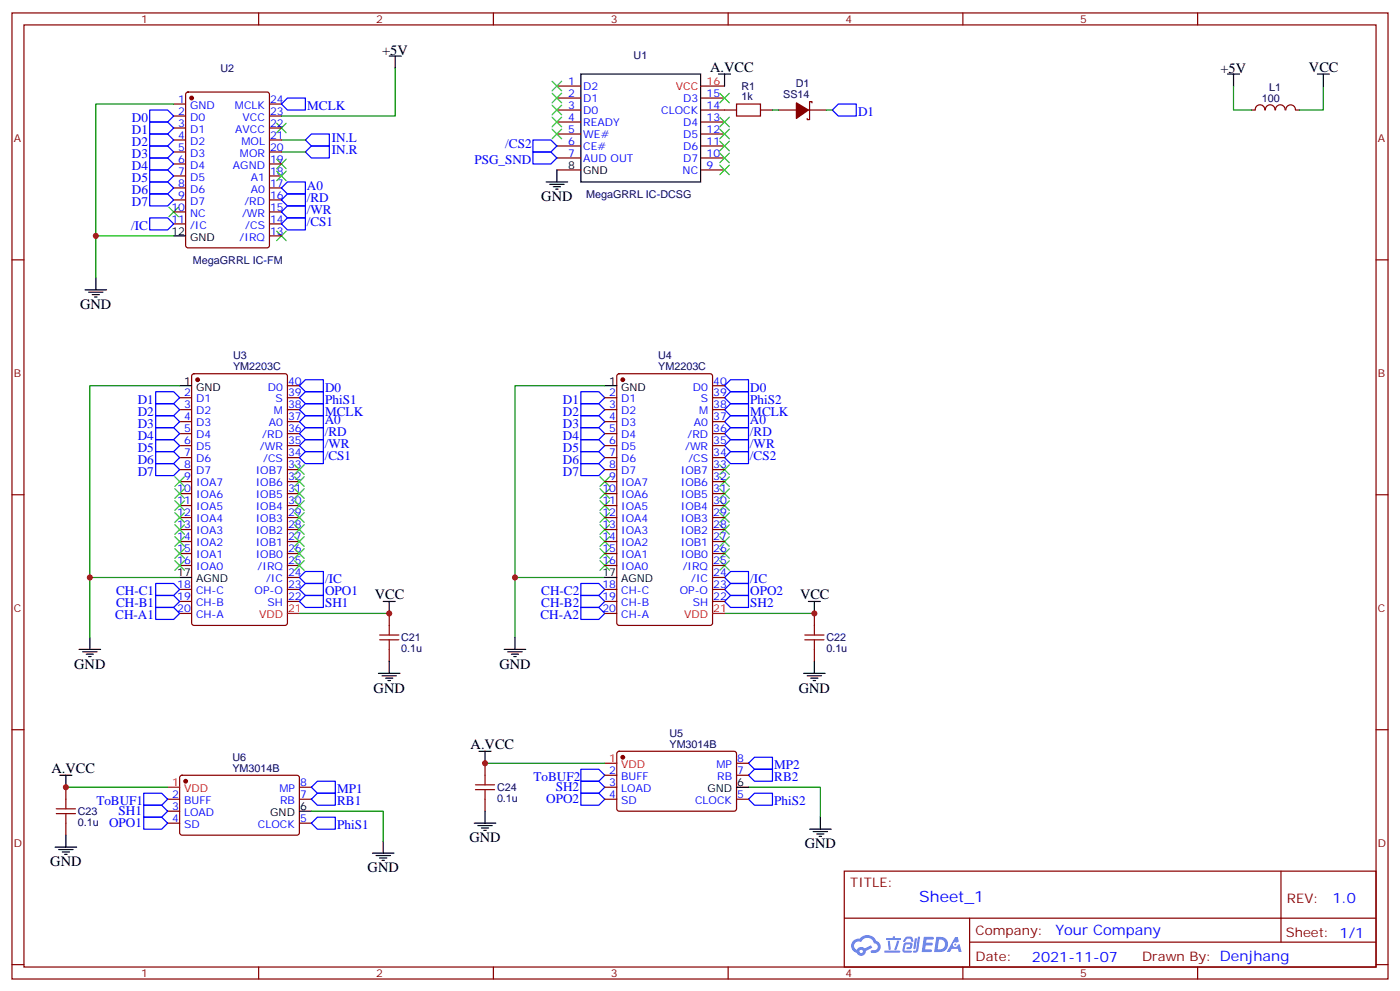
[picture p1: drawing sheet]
<svg xmlns="http://www.w3.org/2000/svg" width="412mm" height="292mm" viewBox="0 0 412 292" stroke-linecap="round" stroke-linejoin="round" font-family="sans-serif">
<g fill="none" stroke="#870000" stroke-width=".35">
<path d="M3.5 3.8h405.4v284.3h-405.4zM7.1 7.3h398.2v277.3h-398.2zM76.2 3.8v3.5M145.3 3.8v3.5M214.5 3.8v3.5M283.6 3.8v3.5M352.8 3.8v3.5M3.5 76.5h3.6M405.3 76.5h3.6M3.5 145.6h3.6M405.3 145.6h3.6M3.5 214.8h3.6"/>
<path d="M405.3 214.8h3.6M248.7 256.4h156.6v28.2h-156.6zM377.3 256.4v20.9M248.7 270.2h156.5M285.6 277.3h119.6M285.6 270.2v14.2M3.5 283.9h3.6M76.2 284.6v3.5M145.3 284.6v3.5M214.5 284.6v3.5M283.6 284.6v3.5M352.8 284.6v3.5"/>
<path d="M405.3 283.9h3.6"/>
</g>
<g fill="#5487ff">
<path d="M272.1 275.7h2.6l.3 .2-.1 .6h-2l-.1 1h1.6l.4 .4-.4 .4h-1.7l-.2 1.1 1.8 .1 .3 .3-.2 .4h-2.9z"/>
<path d="M281.4 275.8h.7l.4 1.3-.7 .3a.74 .74 0 0 0-1.1 .3 .74 .74 0 0 0 .5 1.1 .74 .74 0 0 0 .9-.7l.5-.3 .7 2.4h-.9l-.2-1h-1.9l-.5 1h-.9z"/>
<path d="M269.5 276.2h.6l-.4 2.9a.31 .31 0 0 1-.3 .3 .31 .31 0 0 1-.3-.3z"/>
<path d="M270.4 275.7h.6l-.5 4a.89 .89 0 0 1-.7 .7 .89 .89 0 0 1-.9-.3l1-.5z"/>
<path d="M266.8 275.9l.6-.2 1.2 .1 .5 1.3-.6 .1-.4-.9-1 .1a.95 .95 0 0 1-1 .8l-.1-.2z"/>
<path d="M266.4 277.6l1.8-.2a1.04 1.04 0 0 1 .6 1.1 1.04 1.04 0 0 1-.8 .9h-.7a.29 .29 0 0 1-.3-.4 .29 .29 0 0 1 .3-.2h.7l.2-.8h-1.4l-.4 1.8h1.9a.29 .29 0 0 1 .3 .3 .29 .29 0 0 1-.3 .3h-2l-.4-.3 .2-2.1z"/>
<path d="M260.5 279.8h4.4a.3 .3 0 0 1 .3 .3 .3 .3 0 0 1-.3 .3h-4.3z"/>
<path d="M264.3 276.9h.6l-.5 1.6a1.02 1.02 0 0 1-.7 1.2l-.2-.3z"/>
<path d="M261.5 276.9h.6l.3 2.4-.3 .3-.3-.2z"/>
<path d="M261.1 276.1h1.9l.2-.5h.5l-.1 .5h1.5a.29 .29 0 0 1 .3 .3 .29 .29 0 0 1-.3 .3h-3.9z"/>
<path d="M275.8 275.7l-.6 4.5h1.4a2.27 2.27 0 0 0 2.7-2.3 2.27 2.27 0 0 0-2.7-2.2zM276.6 276.5a1.5 1.5 0 0 1 1.8 1.6 1.5 1.5 0 0 1-1.9 1.3h-.3z"/>
<path d="M251.4 276.9a2.09 2.09 0 0 0 1 3.5 1.37 1.37 0 0 0 1.5 .9 1.37 1.37 0 0 0 1.1-1.4l2-1-.5-.7-1.8 1a1.4 1.4 0 0 0-2.3 .4 1.32 1.32 0 0 1-.6-1.9 1.32 1.32 0 0 1 1.9-.4 2.02 2.02 0 0 1 2-1.3 2.02 2.02 0 0 1 1.8 1.6 1.09 1.09 0 0 1 1.1 1.4 1.09 1.09 0 0 1-1.6 .7 .41 .41 0 0 0-.5 .3 .41 .41 0 0 0 .4 .5 1.89 1.89 0 0 0 2.4-1.2 1.89 1.89 0 0 0-1.2-2.4 2.98 2.98 0 0 0-5-.6l-1 .1zM253.2 280a.52 .52 0 0 1 1 0 .52 .52 0 0 1-1 0z"/>
<circle cx="281.4" cy="278" r=".28"/>
</g>
<g fill="none" stroke="#870000" stroke-width=".35">
<path d="M51.2 30.6h3.5M51.2 34.1h3.5M51.2 37.7h3.5M54.9 27.3l.5-.2h23.3l.6 .4 .1 44.7-.5 .7-23.5 .1-.7-.5v-44.7zM79.4 30.6h3.5M79.4 34.1h3.5M79.4 37.7h3.5M164 25.3h7.1M164 28.9h7.1M164 32.4h7.1M164 35.9h7.1M164 39.4h7.1"/>
<path d="M206.4 25.3h7M206.4 28.9h7M206.4 32.4h10.6M206.4 35.9h7M206.4 39.4h7M224 32.4h3.5M229.3 32.4h5.3M238.1 32.4h5.3M239.2 30.3v-.4h-.7v5.3h-.7v-.3M368.7 32.4h1M369.8 32.4a1.41 1.41 0 0 1 1.4-1.6 1.41 1.41 0 0 1 1.4 1.6M372.7 32.4a1.41 1.41 0 0 1 1.4-1.6 1.41 1.41 0 0 1 1.5 1.6"/>
<path d="M375.7 32.4a1.41 1.41 0 0 1 1.4-1.6 1.41 1.41 0 0 1 1.4 1.6M378.8 32.4a1.41 1.41 0 0 1 1.4-1.5 1.41 1.41 0 0 1 1.4 1.5M381.7 32.4h1.1M51.2 41.2h3.5M51.2 44.7h3.5M51.2 48.3h3.5M51.2 51.8h3.5M51.2 55.3h3.5M51.2 58.8h3.5M79.4 41.2h3.5M79.4 44.7h3.5M79.4 48.3h3.5"/>
<path d="M79.4 51.8h3.5M79.4 55.3h3.5M79.4 58.8h3.5M164 43h7.1M164 46.5h7.1M164 50h7.1M206.4 43h7M206.4 46.5h7M206.4 50h7M51.2 62.4h3.5M51.2 65.9h3.5M79.4 62.4h3.5"/>
<path d="M79.4 65.9h3.5M79.4 69.4h3.5M52.9 117.1h3.5M56.7 110.2l.4-.2h26.9l.6 .4 .1 73-.5 .6-27.1 .1-.6-.5-.1-72.9zM84.7 117.1h3.5M84.7 113.5h3.5M178.2 117.1h3.5M181.9 110.2l.5-.2h26.8l.6 .4 .1 73-.5 .6-27 .1-.7-.5v-72.9zM209.9 117.1h3.5M209.9 113.5h3.5M52.9 120.6h3.5M52.9 124.1h3.5"/>
<path d="M52.9 127.6h3.5M52.9 131.2h3.5M52.9 134.7h3.5M52.9 138.2h3.5M84.7 120.6h3.5M84.7 124.1h3.5M84.7 127.6h3.5M84.7 131.2h3.5M84.7 134.7h3.5M84.7 138.2h3.5M178.2 120.6h3.5M178.2 124.1h3.5"/>
<path d="M178.2 127.6h3.5M178.2 131.2h3.5M178.2 134.7h3.5M178.2 138.2h3.5M209.9 120.6h3.5M209.9 124.1h3.5M209.9 127.6h3.5M209.9 131.2h3.5M209.9 134.7h3.5M209.9 138.2h3.5M52.9 141.7h3.5M52.9 145.3h3.5"/>
<path d="M52.9 148.8h3.5M52.9 152.3h3.5M52.9 155.9h3.5M52.9 159.4h3.5M84.7 141.7h3.5M84.7 145.3h3.5M84.7 148.8h3.5M84.7 152.3h3.5M84.7 155.9h3.5M84.7 159.4h3.5M178.2 141.7h3.5M178.2 145.3h3.5"/>
<path d="M178.2 148.8h3.5M178.2 152.3h3.5M178.2 155.9h3.5M178.2 159.4h3.5M209.9 141.7h3.5M209.9 145.3h3.5M209.9 148.8h3.5M209.9 152.3h3.5M209.9 155.9h3.5M209.9 159.4h3.5M52.9 162.9h3.5M52.9 166.4h3.5"/>
<path d="M52.9 173.5h3.5M52.9 177h3.5M84.7 162.9h3.5M84.7 166.4h3.5M84.7 173.5h3.5M84.7 177h3.5M84.7 170h3.5M178.2 162.9h3.5M178.2 166.4h3.5M178.2 173.5h3.5M178.2 177h3.5M209.9 162.9h3.5"/>
<path d="M209.9 166.4h3.5M209.9 173.5h3.5M209.9 177h3.5M209.9 170h3.5M52.9 180.6h3.5M114.7 180.6v3.5M114.7 191.1v3.6M178.2 180.6h3.5M239.9 180.6v3.5M239.9 191.1v3.6M19.4 231.7v3.5M49.4 235.2h3.5"/>
<path d="M49.4 238.8h3.5M53.2 228.4l.4-.2h34.2l.4 .7-.1 16.5-.6 .4-34.2-.1-.4-.6v-16.2zM88.2 235.2h3.5M88.2 231.7h3.5M142.9 224.6v3.6M142.9 235.2v3.6M178.2 235.2h3.5M178.2 231.7h3.5M178.2 228.2h3.5M181.9 221.3l.5-.2 34.1 .1 .5 .6-.1 16.5-.6 .5-34.2-.1-.4-.6v-16.3zM217 235.2h3.5M217 228.2h3.5"/>
<path d="M217 224.6h3.5M19.4 242.3v3.5M49.4 242.3h3.5M88.2 242.3h3.5"/>
</g>
<g fill="#870000" stroke="#870000" stroke-width=".35">
<path d="M234.6 30.3l3.5 2.1-3.5 2.5z"/>
<circle cx="58.2" cy="111.8" r=".53"/>
<circle cx="56.4" cy="28.9" r=".53"/>
<circle cx="54.7" cy="229.9" r=".53"/>
<circle cx="183.4" cy="222.9" r=".53"/>
<circle cx="183.4" cy="111.8" r=".53"/>
</g>
<g fill="none" stroke="#000" stroke-width=".35">
<path d="M114.7 16.5h3.5M116.4 16.5v3.5M171.1 21.8h35.3v31.8h-35.3zM211.7 21.8h3.5M213.4 21.8v3.5M361.6 21.8h3.5M363.4 21.8v3.5M388.1 21.8h3.5M389.8 21.8v3.5M160.9 53.6h6.3M161.9 54.3h4.3M163 55h2.1"/>
<path d="M163.7 55.7h.7M164 50v3.6M51.2 69.4h3.5M25 85.3h6.4M26.1 86h4.2M27.2 86.7h2.1M27.9 87.4h.7M28.2 81.8v3.5M52.9 113.5h3.5M178.2 113.5h3.5M52.9 170h3.5M112.9 177h3.5"/>
<path d="M114.7 177v3.6M178.2 170h3.5M238.1 177h3.6M239.9 177v3.6M23.3 191.1h6.3M24.3 191.8h4.3M25.4 192.5h2.1M26.1 193.3h.7M26.5 187.6v3.5M111.5 198.2h6.3M112.5 198.9h4.3M113.6 199.6h2.1"/>
<path d="M114.7 194.7v3.5M148.5 191.1h6.4M149.6 191.8h4.2M150.6 192.5h2.2M151.3 193.3h.7M151.7 187.6v3.5M236.7 198.2h6.4M237.8 198.9h4.2M238.8 199.6h2.1M239.9 194.7v3.5M114.3 200.3h.7M239.5 200.3h.7"/>
<path d="M17.6 228.2h3.6M19.4 228.2v3.5M88.2 238.8h3.5M141.1 221.1h3.5M142.9 221.1v3.5M142.9 238.8v3.5M217 231.7h3.5M16.2 249.3h6.4M17.3 250h4.2M18.3 250.8h2.2M19 251.5h.8M19.4 245.8v3.5"/>
<path d="M109.7 251.1h6.4M110.8 251.8h4.2M111.8 252.5h2.1M112.5 253.2h.7M112.9 247.6v3.5M139.7 242.3h6.3M140.8 243h4.2M141.8 243.7h2.1M142.5 244.4h.7M238.5 244.1h6.3M239.5 244.8h4.3M240.6 245.5h2.1"/>
<path d="M241.3 246.2h.7M241.7 240.5v3.6"/>
</g>
<path d="M84.7 180.6h3.5M209.9 180.6h3.5M49.4 231.7h3.5M178.2 224.6h3.5" fill="none" stroke="#f00" stroke-width=".35"/>
<g fill="none" stroke="#3c3" stroke-width=".35">
<path d="M81.5 36.3l2.8 2.8M84.3 36.3l-2.8 2.8M162.6 23.9l2.9 2.8M162.6 27.4l2.9 2.9M162.6 31l2.9 2.8M162.6 34.5l2.9 2.8M162.6 38l2.9 2.9M165.5 23.9l-2.9 2.8M165.5 27.4l-2.9 2.9M165.5 31l-2.9 2.8M165.5 34.5l-2.9 2.8M165.5 38l-2.9 2.9"/>
<path d="M212 27.4l2.8 2.9M212 34.5l2.8 2.8M212 38l2.8 2.9M214.8 27.4l-2.8 2.9M214.8 34.5l-2.8 2.8M214.8 38l-2.8 2.9M81.5 46.8l2.8 2.9M81.5 50.4l2.8 2.8M84.3 46.8l-2.8 2.9M84.3 50.4l-2.8 2.8M212 41.6l2.8 2.8M212 45.1l2.8 2.8"/>
<path d="M212 48.6l2.8 2.8M214.8 41.6l-2.8 2.8M214.8 45.1l-2.8 2.8M214.8 48.6l-2.8 2.8M49.7 61l2.9 2.8M52.6 61l-2.9 2.8M81.5 68l2.8 2.8M84.3 68l-2.8 2.8M86.8 136.8l2.8 2.8M89.6 136.8l-2.8 2.8M212 136.8l2.8 2.8M214.8 136.8l-2.8 2.8"/>
<path d="M51.5 140.3l2.8 2.9M51.5 143.9l2.8 2.8M51.5 147.4l2.8 2.8M51.5 150.9l2.8 2.8M51.5 154.4l2.8 2.9M51.5 158l2.8 2.8M54.3 140.3l-2.8 2.9M54.3 143.9l-2.8 2.8M54.3 147.4l-2.8 2.8M54.3 150.9l-2.8 2.8M54.3 154.4l-2.8 2.9M54.3 158l-2.8 2.8"/>
<path d="M86.8 158l2.8 2.8M86.8 154.4l2.8 2.9M86.8 150.9l2.8 2.8M86.8 147.4l2.8 2.8M86.8 143.9l2.8 2.8M86.8 140.3l2.8 2.9M89.6 158l-2.8 2.8M89.6 154.4l-2.8 2.9M89.6 150.9l-2.8 2.8M89.6 147.4l-2.8 2.8M89.6 143.9l-2.8 2.8M89.6 140.3l-2.8 2.9"/>
<path d="M176.7 158l2.9 2.8M176.7 154.4l2.9 2.9M176.7 150.9l2.9 2.8M176.7 147.4l2.9 2.8M176.7 143.9l2.9 2.8M176.7 140.3l2.9 2.9M179.6 158l-2.9 2.8M179.6 154.4l-2.9 2.9M179.6 150.9l-2.9 2.8M179.6 147.4l-2.9 2.8M179.6 143.9l-2.9 2.8M179.6 140.3l-2.9 2.9"/>
<path d="M212 140.3l2.8 2.9M212 143.9l2.8 2.8M212 147.4l2.8 2.8M212 150.9l2.8 2.8M212 154.4l2.8 2.9M212 158l2.8 2.8M214.8 140.3l-2.8 2.9M214.8 143.9l-2.8 2.8M214.8 147.4l-2.8 2.8M214.8 150.9l-2.8 2.8M214.8 154.4l-2.8 2.9M214.8 158l-2.8 2.8"/>
<path d="M51.5 161.5l2.8 2.8M51.5 165l2.8 2.9M54.3 161.5l-2.8 2.8M54.3 165l-2.8 2.9M86.8 165l2.8 2.9M86.8 161.5l2.8 2.8M89.6 165l-2.8 2.9M89.6 161.5l-2.8 2.8M176.7 165l2.9 2.9M176.7 161.5l2.9 2.8M179.6 165l-2.9 2.9M179.6 161.5l-2.9 2.8"/>
<path d="M212 161.5l2.8 2.8M212 165l2.8 2.9M214.8 161.5l-2.8 2.8M214.8 165l-2.8 2.9"/>
</g>
<g fill="none" stroke="#a10000" stroke-width=".35">
<path d="M217 30.6h7v3.5h-7zM111.8 188.3h5.7M111.8 186.9h5.7M114.7 184.1v2.8M114.7 188.3v2.8M237.1 188.3h5.6M237.1 186.9h5.6M239.9 184.1v2.8M239.9 188.3v2.8M16.6 239.5h5.6M16.6 238.1h5.6M19.4 235.2v2.9"/>
<path d="M19.4 239.5v2.8M140.1 232.4h5.6M140.1 231h5.6M142.9 228.2v2.8M142.9 232.4v2.8"/>
</g>
<g fill="none" stroke="#008700" stroke-width=".35">
<path d="M51.2 30.6h-23v38.8M116.4 20v14.1h-33.5M227.5 32.4h1.8M243.4 32.4h1.8M363.4 25.3v7.1h5.3M389.8 25.3v7.1h-7M82.9 44.7h7.1M82.9 41.2h7.1M51.2 69.4h-23v12.4M52.9 113.5h-26.4v56.5M178.2 113.5h-26.5v56.5M52.9 170h-26.4v17.6"/>
<path d="M178.2 170h-26.5v17.6M88.2 180.6h26.5M213.4 180.6h26.5M19.4 231.7h30M91.7 238.8h21.2v8.8M142.9 224.6h35.3M220.5 231.7h21.2v8.8"/>
</g>
<g fill="none" stroke="#00f" stroke-width=".35">
<path d="M44.1 32.4h5.3l1.8 1.7-1.8 1.8h-5.3zM44.1 35.9h5.3l1.8 1.8-1.8 1.7h-5.3zM44.1 39.4h5.3l1.8 1.8-1.8 1.8h-5.3zM82.9 30.6l1.8-1.7h5.3v3.5h-5.3zM246.9 30.6h5.3v3.5h-5.3l-1.7-1.7zM44.1 43h5.3l1.8 1.7-1.8 1.8h-5.3zM44.1 46.5h5.3l1.8 1.8-1.8 1.7h-5.3zM44.1 50h5.3l1.8 1.8-1.8 1.8h-5.3zM44.1 53.6h5.3l1.8 1.7-1.8 1.8h-5.3zM44.1 57.1h5.3l1.8 1.7-1.8 1.8h-5.3zM82.9 55.3l1.8-1.7h5.3v3.5h-5.3zM82.9 58.8l1.8-1.7h5.3v3.5h-5.3z"/>
<path d="M90 41.2l1.7-1.8h5.3v3.6h-5.3zM90 44.7l1.7-1.7h5.3v3.5h-5.3zM157 41.2h5.3l1.7 1.8-1.7 1.7h-5.3zM157 44.7h5.3l1.7 1.8-1.7 1.8h-5.3zM44.1 64.1h5.3l1.8 1.8-1.8 1.8h-5.3zM82.9 62.4l1.8-1.8h5.3v3.5h-5.3zM82.9 65.9l1.8-1.8h5.3v3.6h-5.3zM45.9 115.3h5.3l1.7 1.8-1.7 1.7h-5.3zM45.9 118.8h5.3l1.7 1.8-1.7 1.7h-5.3zM90 111.8h5.2v3.5h-5.2l-1.8-1.8zM90 115.3h5.2v3.5h-5.2l-1.8-1.7zM90 118.8h5.2v3.5h-5.2l-1.8-1.7z"/>
<path d="M171.1 118.8h5.3l1.8 1.8-1.8 1.7h-5.3zM171.1 115.3h5.3l1.8 1.8-1.8 1.7h-5.3zM215.2 118.8h5.3v3.5h-5.3l-1.8-1.7zM215.2 115.3h5.3v3.5h-5.3l-1.8-1.7zM215.2 111.8h5.3v3.5h-5.3l-1.8-1.8zM45.9 122.3h5.3l1.7 1.8-1.7 1.8h-5.3zM45.9 125.9h5.3l1.7 1.7-1.7 1.8h-5.3zM45.9 129.4h5.3l1.7 1.8-1.7 1.7h-5.3zM45.9 132.9h5.3l1.7 1.8-1.7 1.8h-5.3zM45.9 136.5h5.3l1.7 1.7-1.7 1.8h-5.3zM88.2 124.1l1.8-1.8h5.2v3.6h-5.2zM88.2 127.6l1.8-1.7h5.2v3.5h-5.2z"/>
<path d="M88.2 131.2l1.8-1.8h5.2v3.5h-5.2zM88.2 134.7l1.8-1.8h5.2v3.6h-5.2zM171.1 136.5h5.3l1.8 1.7-1.8 1.8h-5.3zM171.1 132.9h5.3l1.8 1.8-1.8 1.8h-5.3zM171.1 129.4h5.3l1.8 1.8-1.8 1.7h-5.3zM171.1 125.9h5.3l1.8 1.7-1.8 1.8h-5.3zM171.1 122.3h5.3l1.8 1.8-1.8 1.8h-5.3zM213.4 134.7l1.8-1.8h5.3v3.6h-5.3zM213.4 131.2l1.8-1.8h5.3v3.5h-5.3zM213.4 127.6l1.8-1.7h5.3v3.5h-5.3zM213.4 124.1l1.8-1.8h5.3v3.6h-5.3zM45.9 171.7h5.3l1.7 1.8-1.7 1.8h-5.3z"/>
<path d="M45.9 175.3h5.3l1.7 1.7-1.7 1.8h-5.3zM45.9 178.8h5.3l1.7 1.8-1.7 1.7h-5.3zM90 168.2h5.2v3.5h-5.2l-1.8-1.7zM90 171.7h5.2v3.6h-5.2l-1.8-1.8zM90 175.3h5.2v3.5h-5.2l-1.8-1.8zM171.1 178.8h5.3l1.8 1.8-1.8 1.7h-5.3zM171.1 175.3h5.3l1.8 1.7-1.8 1.8h-5.3zM171.1 171.7h5.3l1.8 1.8-1.8 1.8h-5.3zM215.2 175.3h5.3v3.5h-5.3l-1.8-1.8zM215.2 171.7h5.3v3.6h-5.3l-1.8-1.8zM215.2 168.2h5.3v3.5h-5.3l-1.8-1.7zM42.3 233.5h5.3l1.8 1.7-1.8 1.8h-5.3z"/>
<path d="M42.3 237h5.3l1.8 1.8-1.8 1.7h-5.3zM93.5 233.5h5.3v3.5h-5.3l-1.8-1.8zM93.5 229.9h5.3v3.6h-5.3l-1.8-1.8zM171.1 229.9h5.3l1.8 1.8-1.8 1.8h-5.3zM171.1 233.5h5.3l1.8 1.7-1.8 1.8h-5.3zM171.1 226.4h5.3l1.8 1.8-1.8 1.7h-5.3zM220.5 235.2l1.7-1.7h5.3v3.5h-5.3zM222.2 222.9h5.3v3.5h-5.3l-1.7-1.8zM222.2 226.4h5.3v3.5h-5.3l-1.7-1.7zM42.3 240.5h5.3l1.8 1.8-1.8 1.8h-5.3zM93.5 240.5h5.3v3.6h-5.3l-1.8-1.8z"/>
</g>
<g fill="#c00">
<circle cx="28.2" cy="69.4" r=".88"/>
<circle cx="26.5" cy="170" r=".88"/>
<circle cx="151.7" cy="170" r=".88"/>
<circle cx="114.7" cy="180.6" r=".88"/>
<circle cx="239.9" cy="180.6" r=".88"/>
<circle cx="19.4" cy="231.7" r=".88"/>
<circle cx="142.9" cy="224.6" r=".88"/>
</g>
<text font-size="4.6" fill="#00f" x="270.8" y="265.4">Sheet_1</text>
<g font-size="4.2">
<text x="112.6" y="16.2">+5V</text>
<text x="209.2" y="21.1">A.VCC</text>
<text x="359.5" y="21.4">+5V</text>
<text x="385.6" y="21.1">VCC</text>
<text x="159.5" y="59.2">GND</text>
<text x="23.6" y="90.9">GND</text>
<text x="110.4" y="176.3">VCC</text>
<text x="235.7" y="176.3">VCC</text>
<text x="21.9" y="196.8">GND</text>
<text x="147.1" y="196.8">GND</text>
<text x="110.1" y="203.8">GND</text>
<text x="235.3" y="203.8">GND</text>
<text x="138.6" y="220.4">A.VCC</text>
<text x="15.2" y="227.5">A.VCC</text>
<text x="138.3" y="247.9">GND</text>
<text x="237.1" y="249.7">GND</text>
<text x="14.8" y="255">GND</text>
<text x="108.3" y="256.8">GND</text>
</g>
<g font-size="4.2" fill="#00f">
<text x="392.5" y="265.7">1.0</text>
<text x="310.9" y="275.2">Your Company</text>
<text x="304" y="283">2021-11-07</text>
</g>
<g font-size="3.9" fill="#00f">
<text x="38.8" y="35.9">D0</text>
<text x="90.5" y="32.4">MCLK</text>
<text x="252.8" y="34.1">D1</text>
<text x="38.8" y="39.4">D1</text>
<text x="97.7" y="41.9">IN.L</text>
<text x="38.8" y="43">D2</text>
<text x="38.8" y="46.5">D3</text>
<text x="97.7" y="45.4">IN.R</text>
<text x="148.8" y="43.7">/CS2</text>
<text x="38.8" y="50">D4</text>
<text x="38.8" y="53.6">D5</text>
<text x="139.7" y="48.3">PSG_SND</text>
<text x="38.8" y="57.1">D6</text>
<text x="90.4" y="56">A0</text>
<text x="90.4" y="59.5">/RD</text>
<text x="38.8" y="60.6">D7</text>
<text x="90.4" y="63.1">/WR</text>
<text x="38.6" y="67.7">/IC</text>
<text x="90.4" y="66.6">/CS1</text>
<text x="40.6" y="118.8">D1</text>
<text x="95.8" y="115.3">D0</text>
<text x="95.8" y="118.8">PhiS1</text>
<text x="165.8" y="118.8">D1</text>
<text x="221" y="118.8">PhiS2</text>
<text x="221" y="115.3">D0</text>
<text x="40.6" y="122.3">D2</text>
<text x="40.6" y="125.9">D3</text>
<text x="95.7" y="124.8">A0</text>
<text x="95.8" y="122.3">MCLK</text>
<text x="165.8" y="125.9">D3</text>
<text x="165.8" y="122.3">D2</text>
<text x="220.9" y="124.8">A0</text>
<text x="221" y="122.3">MCLK</text>
<text x="40.6" y="129.4">D4</text>
<text x="95.7" y="128.3">/RD</text>
<text x="95.7" y="131.9">/WR</text>
<text x="165.8" y="129.4">D4</text>
<text x="220.9" y="131.9">/WR</text>
<text x="220.9" y="128.3">/RD</text>
<text x="40.6" y="132.9">D5</text>
<text x="40.6" y="136.5">D6</text>
<text x="95.7" y="135.4">/CS1</text>
<text x="165.8" y="136.5">D6</text>
<text x="165.8" y="132.9">D5</text>
<text x="220.9" y="135.4">/CS2</text>
<text x="40.6" y="140">D7</text>
<text x="165.8" y="140">D7</text>
<text x="95.8" y="171.7">/IC</text>
<text x="221" y="171.7">/IC</text>
<text x="34.2" y="175.3">CH-C1</text>
<text x="34.2" y="178.8">CH-B1</text>
<text x="95.8" y="175.3">OPO1</text>
<text x="95.8" y="178.8">SH1</text>
<text x="159.4" y="178.8">CH-B2</text>
<text x="159.4" y="175.3">CH-C2</text>
<text x="221" y="178.8">SH2</text>
<text x="221" y="175.3">OPO2</text>
<text x="34" y="182.3">CH-A1</text>
<text x="159.2" y="182.3">CH-A2</text>
<text x="228.1" y="226.4">MP2</text>
<text x="99.3" y="233.5">MP1</text>
<text x="157.1" y="229.9">ToBUF2</text>
<text x="163.7" y="232.8">SH2</text>
<text x="228.1" y="229.9">RB2</text>
<text x="28.4" y="237">ToBUF1</text>
<text x="34.9" y="239.8">SH1</text>
<text x="99.3" y="237">RB1</text>
<text x="160.9" y="236.3">OPO2</text>
<text x="228.1" y="237">PhiS2</text>
<text x="32.1" y="243.3">OPO1</text>
<text x="99.3" y="244.1">PhiS1</text>
</g>
<g font-size="3.9" fill="#800">
<text x="250.5" y="261">TITLE:</text>
<text x="379.1" y="265.7">REV:</text>
<text x="287.4" y="275.2">Company:</text>
<text x="378.7" y="275.8">Sheet: 1/1</text>
<text x="287.4" y="282.9">Date:</text>
<text x="336.4" y="282.9">Drawn By: Denjhang</text>
</g>
<g font-size="3.2" fill="#800">
<text x="41.6" y="6.8">1</text>
<text x="110.8" y="6.8">2</text>
<text x="179.9" y="6.8">3</text>
<text x="249.1" y="6.8">4</text>
<text x="318.2" y="6.8">5</text>
<text x="4.1" y="41.9">A</text>
<text x="405.9" y="41.9">A</text>
<text x="4.1" y="111.1">B</text>
<text x="405.9" y="111.1">B</text>
<text x="4.1" y="180.2">C</text>
<text x="405.9" y="180.2">C</text>
<text x="4.1" y="249.3">D</text>
<text x="405.9" y="249.3">D</text>
<text x="41.6" y="287.6">1</text>
<text x="110.8" y="287.6">2</text>
<text x="179.9" y="287.6">3</text>
<text x="249.1" y="287.6">4</text>
<text x="318.2" y="287.6">5</text>
</g>
<g font-size="3.2" fill="#000080">
<text x="186.6" y="17.4">U1</text>
<text x="64.9" y="21.2">U2</text>
<text x="218.4" y="29.6">1k</text>
<text x="218.4" y="26.4">R1</text>
<text x="230.7" y="28.9">SS14</text>
<text x="234.4" y="25.6">D1</text>
<text x="373.9" y="26.8">L1</text>
<text x="371.7" y="30">100</text>
<text x="172.6" y="58.2">MegaGRRL IC-DCSG</text>
<text x="56.8" y="77.6">MegaGRRL IC-FM</text>
<text x="68.7" y="105.7">U3</text>
<text x="193.9" y="105.7">U4</text>
<text x="68.6" y="108.8">YM2203C</text>
<text x="193.9" y="108.8">YM2203C</text>
<text x="118.2" y="191.9">0.1u</text>
<text x="118.2" y="188.8">C21</text>
<text x="243.4" y="191.9">0.1u</text>
<text x="243.4" y="188.8">C22</text>
<text x="197.2" y="220.1">YM3014B</text>
<text x="197.2" y="216.9">U5</text>
<text x="68.4" y="227.1">YM3014B</text>
<text x="68.5" y="223.9">U6</text>
<text x="146.4" y="232.9">C24</text>
<text x="22.9" y="239.9">C23</text>
<text x="146.4" y="236">0.1u</text>
<text x="22.9" y="243.1">0.1u</text>
</g>
<g font-size="3.2" fill="#00f">
<text x="167.3" y="25">1</text>
<text x="167.3" y="28.5">2</text>
<text x="171.8" y="26.4">D2</text>
<text x="171.8" y="29.9">D1</text>
<text x="201.2" y="29.9">D3</text>
<text x="208.1" y="28.5">15</text>
<text x="52.5" y="30.3">1</text>
<text x="52.5" y="33.8">2</text>
<text x="56" y="32">GND</text>
<text x="56" y="35.6">D0</text>
<text x="69.2" y="32">MCLK</text>
<text x="71.5" y="35.6">VCC</text>
<text x="79.6" y="33.8">23</text>
<text x="79.6" y="30.3">24</text>
<text x="167.3" y="32">3</text>
<text x="167.3" y="35.6">4</text>
<text x="171.8" y="33.4">D0</text>
<text x="194.8" y="33.4">CLOCK</text>
<text x="208.1" y="35.6">13</text>
<text x="208.1" y="32">14</text>
<text x="52.5" y="37.3">3</text>
<text x="52.5" y="40.9">4</text>
<text x="56" y="39.1">D1</text>
<text x="69.3" y="39.1">AVCC</text>
<text x="79.6" y="40.9">21</text>
<text x="79.6" y="37.3">22</text>
<text x="167.3" y="39.1">5</text>
<text x="171.8" y="37">READY</text>
<text x="171.8" y="40.5">WE#</text>
<text x="201.2" y="40.5">D5</text>
<text x="201.2" y="37">D4</text>
<text x="208.1" y="39.1">12</text>
<text x="52.5" y="44.4">5</text>
<text x="52.5" y="47.9">6</text>
<text x="56" y="42.6">D2</text>
<text x="56" y="46.1">D3</text>
<text x="70.7" y="46.1">MOR</text>
<text x="71.1" y="42.6">MOL</text>
<text x="79.6" y="47.9">19</text>
<text x="79.6" y="44.4">20</text>
<text x="167.3" y="42.6">6</text>
<text x="167.3" y="46.1">7</text>
<text x="171.8" y="44">CE#</text>
<text x="171.8" y="47.6">AUD OUT</text>
<text x="201.2" y="47.6">D7</text>
<text x="201.2" y="44">D6</text>
<text x="208.1" y="46.1">10</text>
<text x="208.1" y="42.6">11</text>
<text x="52.5" y="51.4">7</text>
<text x="56" y="49.7">D4</text>
<text x="56" y="53.2">D5</text>
<text x="68.6" y="49.7">AGND</text>
<text x="73.9" y="53.2">A1</text>
<text x="79.6" y="51.4">18</text>
<text x="201.1" y="51.1">NC</text>
<text x="208.1" y="49.7">9</text>
<text x="52.5" y="55">8</text>
<text x="52.5" y="58.5">9</text>
<text x="56" y="56.7">D6</text>
<text x="73.9" y="56.7">A0</text>
<text x="79.6" y="58.5">16</text>
<text x="79.6" y="55">17</text>
<text x="50.5" y="62">10</text>
<text x="50.5" y="65.5">11</text>
<text x="56" y="60.3">D7</text>
<text x="56" y="63.8">NC</text>
<text x="71.3" y="63.8">/WR</text>
<text x="72" y="60.3">/RD</text>
<text x="79.6" y="65.5">14</text>
<text x="79.6" y="62">15</text>
<text x="56" y="67.3">/IC</text>
<text x="70.6" y="70.8">/IRQ</text>
<text x="72.2" y="67.3">/CS</text>
<text x="79.6" y="69.1">13</text>
<text x="84.8" y="113.2">40</text>
<text x="210.1" y="113.2">40</text>
<text x="54.3" y="116.7">2</text>
<text x="57.7" y="118.5">D1</text>
<text x="78.9" y="114.9">D0</text>
<text x="81.2" y="118.5">S</text>
<text x="84.8" y="116.7">39</text>
<text x="179.5" y="116.7">2</text>
<text x="183" y="118.5">D1</text>
<text x="204.1" y="114.9">D0</text>
<text x="206.4" y="118.5">S</text>
<text x="210.1" y="116.7">39</text>
<text x="54.3" y="120.2">3</text>
<text x="54.3" y="123.8">4</text>
<text x="57.7" y="122">D2</text>
<text x="57.7" y="125.5">D3</text>
<text x="79.2" y="125.5">A0</text>
<text x="80.7" y="122">M</text>
<text x="84.8" y="123.8">37</text>
<text x="84.8" y="120.2">38</text>
<text x="179.5" y="120.2">3</text>
<text x="179.5" y="123.8">4</text>
<text x="183" y="122">D2</text>
<text x="183" y="125.5">D3</text>
<text x="204.4" y="125.5">A0</text>
<text x="205.9" y="122">M</text>
<text x="210.1" y="123.8">37</text>
<text x="210.1" y="120.2">38</text>
<text x="54.3" y="127.3">5</text>
<text x="54.3" y="130.8">6</text>
<text x="57.7" y="129">D4</text>
<text x="77.3" y="129">/RD</text>
<text x="84.8" y="130.8">35</text>
<text x="84.8" y="127.3">36</text>
<text x="179.5" y="127.3">5</text>
<text x="179.5" y="130.8">6</text>
<text x="183" y="129">D4</text>
<text x="202.5" y="129">/RD</text>
<text x="210.1" y="130.8">35</text>
<text x="210.1" y="127.3">36</text>
<text x="54.3" y="134.3">7</text>
<text x="54.3" y="137.9">8</text>
<text x="57.7" y="132.6">D5</text>
<text x="57.7" y="136.1">D6</text>
<text x="76.6" y="132.6">/WR</text>
<text x="77.5" y="136.1">/CS</text>
<text x="84.8" y="137.9">33</text>
<text x="84.8" y="134.3">34</text>
<text x="179.5" y="134.3">7</text>
<text x="179.5" y="137.9">8</text>
<text x="183" y="132.6">D5</text>
<text x="183" y="136.1">D6</text>
<text x="201.8" y="132.6">/WR</text>
<text x="202.8" y="136.1">/CS</text>
<text x="210.1" y="137.9">33</text>
<text x="210.1" y="134.3">34</text>
<text x="54.3" y="141.4">9</text>
<text x="57.7" y="139.6">D7</text>
<text x="57.7" y="143.2">IOA7</text>
<text x="75.3" y="143.2">IOB6</text>
<text x="75.3" y="139.6">IOB7</text>
<text x="84.8" y="141.4">32</text>
<text x="179.5" y="141.4">9</text>
<text x="183" y="139.6">D7</text>
<text x="183" y="143.2">IOA7</text>
<text x="200.6" y="143.2">IOB6</text>
<text x="200.6" y="139.6">IOB7</text>
<text x="210.1" y="141.4">32</text>
<text x="52.2" y="144.9">10</text>
<text x="52.2" y="148.4">11</text>
<text x="57.7" y="146.7">IOA6</text>
<text x="75.3" y="146.7">IOB5</text>
<text x="84.8" y="148.4">30</text>
<text x="84.8" y="144.9">31</text>
<text x="177.5" y="144.9">10</text>
<text x="177.5" y="148.4">11</text>
<text x="183" y="146.7">IOA6</text>
<text x="200.6" y="146.7">IOB5</text>
<text x="210.1" y="148.4">30</text>
<text x="210.1" y="144.9">31</text>
<text x="52.2" y="152">12</text>
<text x="52.2" y="155.5">13</text>
<text x="57.7" y="150.2">IOA5</text>
<text x="57.7" y="153.7">IOA4</text>
<text x="75.3" y="153.7">IOB3</text>
<text x="75.3" y="150.2">IOB4</text>
<text x="84.8" y="155.5">28</text>
<text x="84.8" y="152">29</text>
<text x="177.5" y="152">12</text>
<text x="177.5" y="155.5">13</text>
<text x="183" y="150.2">IOA5</text>
<text x="183" y="153.7">IOA4</text>
<text x="200.6" y="153.7">IOB3</text>
<text x="200.6" y="150.2">IOB4</text>
<text x="210.1" y="155.5">28</text>
<text x="210.1" y="152">29</text>
<text x="52.2" y="159">14</text>
<text x="57.7" y="157.3">IOA3</text>
<text x="57.7" y="160.8">IOA2</text>
<text x="75.3" y="160.8">IOB1</text>
<text x="75.3" y="157.3">IOB2</text>
<text x="84.8" y="159">27</text>
<text x="177.5" y="159">14</text>
<text x="183" y="157.3">IOA3</text>
<text x="183" y="160.8">IOA2</text>
<text x="200.6" y="160.8">IOB1</text>
<text x="200.6" y="157.3">IOB2</text>
<text x="210.1" y="159">27</text>
<text x="52.2" y="162.6">15</text>
<text x="52.2" y="166.1">16</text>
<text x="57.7" y="164.3">IOA1</text>
<text x="57.7" y="167.9">IOA0</text>
<text x="75.3" y="164.3">IOB0</text>
<text x="75.9" y="167.9">/IRQ</text>
<text x="84.8" y="166.1">25</text>
<text x="84.8" y="162.6">26</text>
<text x="177.5" y="162.6">15</text>
<text x="177.5" y="166.1">16</text>
<text x="183" y="164.3">IOA1</text>
<text x="183" y="167.9">IOA0</text>
<text x="200.6" y="164.3">IOB0</text>
<text x="201.1" y="167.9">/IRQ</text>
<text x="210.1" y="166.1">25</text>
<text x="210.1" y="162.6">26</text>
<text x="52.2" y="173.1">18</text>
<text x="78.4" y="171.4">/IC</text>
<text x="84.8" y="173.1">23</text>
<text x="84.8" y="169.6">24</text>
<text x="177.5" y="173.1">18</text>
<text x="203.6" y="171.4">/IC</text>
<text x="210.1" y="173.1">23</text>
<text x="210.1" y="169.6">24</text>
<text x="52.2" y="176.7">19</text>
<text x="57.7" y="174.9">CH-C</text>
<text x="57.7" y="178.4">CH-B</text>
<text x="75" y="174.9">OP-O</text>
<text x="78.8" y="178.4">SH</text>
<text x="84.8" y="176.7">22</text>
<text x="177.5" y="176.7">19</text>
<text x="183" y="174.9">CH-C</text>
<text x="183" y="178.4">CH-B</text>
<text x="200.2" y="174.9">OP-O</text>
<text x="204" y="178.4">SH</text>
<text x="210.1" y="176.7">22</text>
<text x="52.2" y="180.2">20</text>
<text x="57.7" y="182">CH-A</text>
<text x="177.5" y="180.2">20</text>
<text x="183" y="182">CH-A</text>
<text x="179.5" y="227.8">2</text>
<text x="211.1" y="226.1">MP</text>
<text x="217.1" y="227.8">7</text>
<text x="217.1" y="224.3">8</text>
<text x="82.3" y="233.1">MP</text>
<text x="88.4" y="231.4">8</text>
<text x="179.5" y="231.4">3</text>
<text x="183" y="229.6">BUFF</text>
<text x="183" y="233.1">LOAD</text>
<text x="211.3" y="229.6">RB</text>
<text x="50.7" y="234.9">2</text>
<text x="50.7" y="238.4">3</text>
<text x="54.2" y="236.6">BUFF</text>
<text x="82.5" y="236.6">RB</text>
<text x="88.4" y="234.9">7</text>
<text x="179.5" y="234.9">4</text>
<text x="183" y="236.6">SD</text>
<text x="204.8" y="236.6">CLOCK</text>
<text x="217.1" y="234.9">5</text>
<text x="50.7" y="241.9">4</text>
<text x="54.2" y="240.2">LOAD</text>
<text x="54.2" y="243.7">SD</text>
<text x="76" y="243.7">CLOCK</text>
<text x="88.4" y="241.9">5</text>
</g>
<g font-size="3.2" fill="#f00">
<text x="199.1" y="26.4">VCC</text>
<text x="208.1" y="25">16</text>
<text x="76.3" y="182">VDD</text>
<text x="84.8" y="180.2">21</text>
<text x="201.5" y="182">VDD</text>
<text x="210.1" y="180.2">21</text>
<text x="179.5" y="224.3">1</text>
<text x="183" y="226.1">VDD</text>
<text x="50.7" y="231.4">1</text>
<text x="54.2" y="233.1">VDD</text>
</g>
<g font-size="3.2">
<text x="167.3" y="49.7">8</text>
<text x="171.8" y="51.1">GND</text>
<text x="50.5" y="69.1">12</text>
<text x="56" y="70.8">GND</text>
<text x="54.3" y="113.2">1</text>
<text x="179.5" y="113.2">1</text>
<text x="57.7" y="114.9">GND</text>
<text x="183" y="114.9">GND</text>
<text x="52.2" y="169.6">17</text>
<text x="57.7" y="171.4">AGND</text>
<text x="177.5" y="169.6">17</text>
<text x="183" y="171.4">AGND</text>
<text x="208.4" y="233.1">GND</text>
<text x="217.1" y="231.4">6</text>
<text x="88.4" y="238.4">6</text>
<text x="79.6" y="240.2">GND</text>
</g>
</svg>
